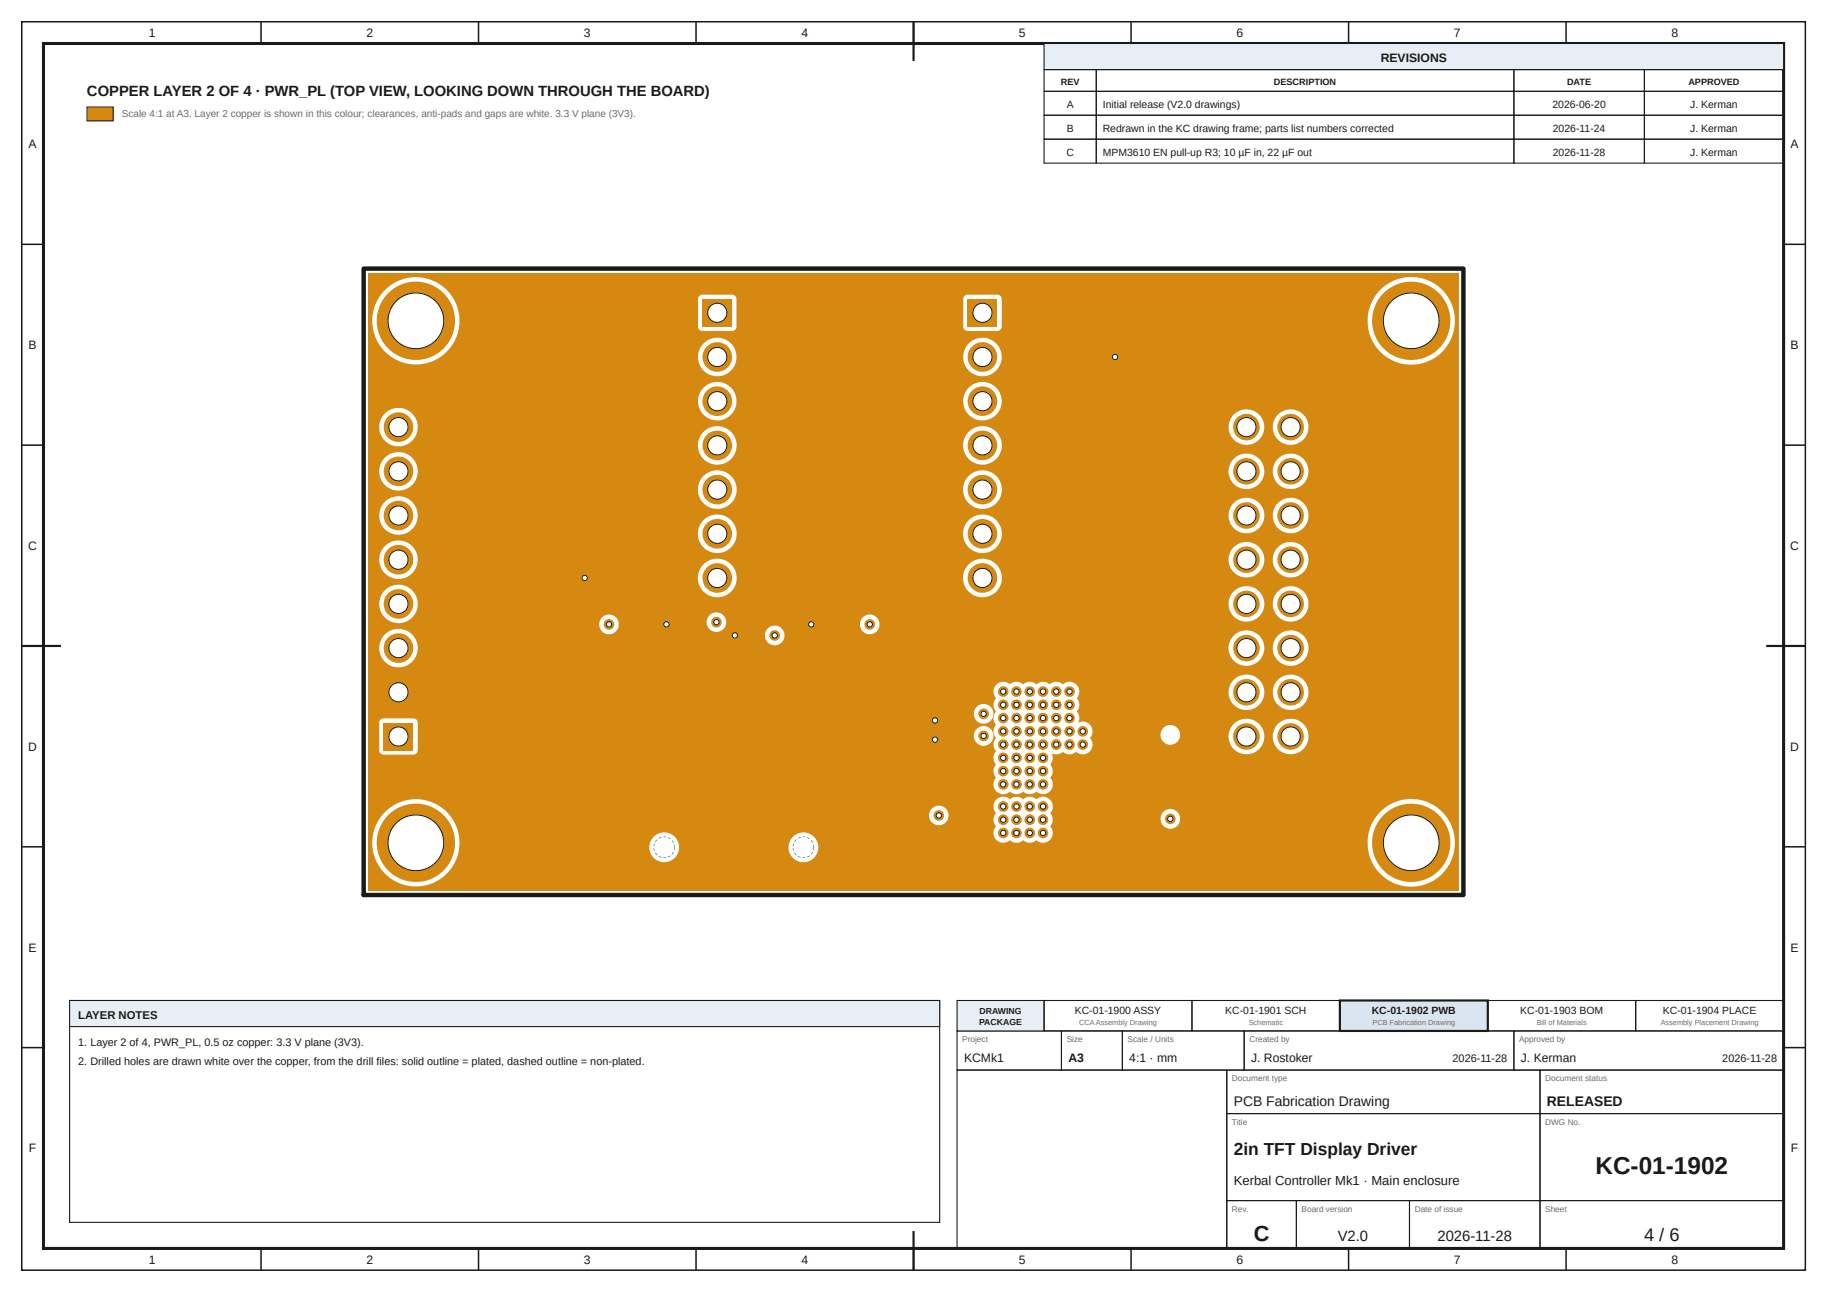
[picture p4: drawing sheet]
<svg xmlns="http://www.w3.org/2000/svg" width="420mm" height="297mm" viewBox="0 0 420 297" stroke-linecap="round" stroke-linejoin="round" font-family="sans-serif">
<g fill="none" stroke="#1a1a1a" stroke-width=".35">
<path d="M5 5h410v287h-410zM60 5v5M110 5v5M160 5v5M210 5v5M260 5v5M310 5v5M360 5v5M5 56.2h5M410 56.2h5M5 102.3h5M410 102.3h5"/>
<path d="M5 148.5h5M410 148.5h5M5 194.7h5M410 194.7h5M5 240.8h5M410 240.8h5M60 287v5M110 287v5M160 287v5M210 287v5M260 287v5M310 287v5"/>
<path d="M360 287v5"/>
</g>
<path d="M10 10h400v277h-400z" fill="none" stroke="#1a1a1a" stroke-width=".7" stroke-linecap="butt"/>
<path d="M210 5v9M5 148.5h9M406 148.5h9M210 283v9" fill="none" stroke="#1a1a1a" stroke-width=".5"/>
<path d="M240 10h170v6h-170z" fill="#e8eef5"/>
<g fill="none" stroke="#1a1a1a" stroke-width=".25">
<path d="M240 10h170v6h-170zM240 16h12v5h-12zM252 16h96v5h-96zM348 16h30v5h-30zM378 16h32v5h-32zM240 21h12v5.5h-12zM240 26.5h12v5.5h-12zM240 32h12v5.5h-12zM252 21h96v5.5h-96zM252 26.5h96v5.5h-96zM252 32h96v5.5h-96zM348 21h30v5.5h-30z"/>
<path d="M348 26.5h30v5.5h-30zM348 32h30v5.5h-30zM378 21h32v5.5h-32zM378 26.5h32v5.5h-32zM378 32h32v5.5h-32zM220 237h24v9h-24zM244 237h14v9h-14zM258 237h28v9h-28zM286 237h62v9h-62zM348 237h62v9h-62zM220 246h62v41h-62zM282 246h72v10h-72z"/>
<path d="M282 256h72v20h-72zM354 246h56v10h-56zM354 256h56v20h-56zM282 276h16v11h-16zM298 276h26v11h-26zM324 276h30v11h-30zM354 276h56v11h-56z"/>
</g>
<path d="M220 230h20v7h-20z" fill="#e8eef5"/>
<path d="M220 230h20v7h-20zM240 230h34v7h-34zM274 230h34v7h-34z" fill="none" stroke="#1a1a1a" stroke-width=".25"/>
<path d="M308 230h34v7h-34z" fill="#d9e6f2"/>
<path d="M308 230h34v7h-34z" fill="none" stroke="#1a1a1a" stroke-width=".5"/>
<path d="M342 230h34v7h-34zM376 230h34v7h-34z" fill="none" stroke="#1a1a1a" stroke-width=".25"/>
<path d="M20 24.6h6v3.2h-6z" fill="#d68910"/>
<path d="M20 24.6h6v3.2h-6z" fill="none" stroke="#1a1a1a" stroke-width=".23"/>
<path d="M84.6 62.8h250.8v141.9h-250.8z" fill="#d68910"/>
<g fill="#fff">
<path d="M87.5 165.4l.7-.3h6.8a1.03 1.03 0 0 1 1 1.1v6.3a1.03 1.03 0 0 1-1 1h-6.8a1.03 1.03 0 0 1-1-1v-6.3z"/>
<path d="M160.8 68l.7-.3h6.8a1.03 1.03 0 0 1 1 1.1v6.3a1.03 1.03 0 0 1-1 1h-6.8a1.03 1.03 0 0 1-1-1v-6.3z"/>
<path d="M221.7 68l.7-.3h6.8a1.03 1.03 0 0 1 1.1 1.1v6.3a1.03 1.03 0 0 1-1.1 1h-6.8a1.03 1.03 0 0 1-1-1v-6.3z"/>
<path d="M229 183.8a2.25 2.25 0 0 1 3.1-.1 2.25 2.25 0 0 1 3.1 0 2.25 2.25 0 0 1 3 0 2.25 2.25 0 0 1 3.1 .1 2.25 2.25 0 0 1 .1 3.1 2.25 2.25 0 0 1 0 3.1 2.25 2.25 0 0 1-.1 3.1 2.25 2.25 0 0 1-3.1 0 2.25 2.25 0 0 1-3 0 2.25 2.25 0 0 1-3.1 0 2.25 2.25 0 0 1-3.1 0 2.25 2.25 0 0 1 0-3.1 2.25 2.25 0 0 1 0-3.1 2.25 2.25 0 0 1 0-3.1z"/>
<path d="M229 157.4a2.25 2.25 0 0 1 3.1-.1 2.25 2.25 0 0 1 3.1 0 2.25 2.25 0 0 1 3 0 2.25 2.25 0 0 1 3.1 0 2.25 2.25 0 0 1 3 0 2.25 2.25 0 0 1 3.1 .1 2.25 2.25 0 0 1 .1 3.1 2.25 2.25 0 0 1 0 3.1 2.25 2.25 0 0 1 .3 2.6 2.25 2.25 0 0 1 2.9 .5 2.25 2.25 0 0 1-.1 2.9 2.25 2.25 0 0 1-.1 3.2 2.25 2.25 0 0 1-3.1 0 2.25 2.25 0 0 1-3.1 0 2.25 2.25 0 0 1-2.6 .3 2.25 2.25 0 0 1-.3 2.6 2.25 2.25 0 0 1 0 3.1 2.25 2.25 0 0 1-.1 3.1 2.25 2.25 0 0 1-3.1 .1 2.25 2.25 0 0 1-3 0 2.25 2.25 0 0 1-3.1 0 2.25 2.25 0 0 1-3.1-.1 2.25 2.25 0 0 1 0-3.1 2.25 2.25 0 0 1 0-3.1 2.25 2.25 0 0 1 0-3 2.25 2.25 0 0 1 0-3.1 2.25 2.25 0 0 1 0-3 2.25 2.25 0 0 1 0-3 2.25 2.25 0 0 1 0-3.1 2.25 2.25 0 0 1 0-3.1z"/>
<circle cx="95.6" cy="73.7" r="10"/>
<circle cx="95.6" cy="193.7" r="10"/>
<circle cx="91.6" cy="149" r="4.4"/>
<circle cx="91.6" cy="128.7" r="4.4"/>
<circle cx="91.6" cy="138.8" r="4.4"/>
<circle cx="91.6" cy="118.5" r="4.4"/>
<circle cx="91.6" cy="108.4" r="4.4"/>
<circle cx="91.6" cy="98.2" r="4.4"/>
<circle cx="140" cy="143.5" r="2.26"/>
<circle cx="152.7" cy="194.8" r="3.4"/>
<circle cx="164.9" cy="92.2" r="4.4"/>
<circle cx="164.9" cy="82.1" r="4.4"/>
<circle cx="164.9" cy="122.7" r="4.4"/>
<circle cx="164.9" cy="112.6" r="4.4"/>
<circle cx="164.9" cy="102.4" r="4.4"/>
<circle cx="164.9" cy="132.9" r="4.4"/>
<circle cx="164.7" cy="143" r="2.25"/>
<circle cx="178.1" cy="146.1" r="2.26"/>
<circle cx="184.7" cy="194.8" r="3.4"/>
<circle cx="199.9" cy="143.5" r="2.26"/>
<circle cx="215.8" cy="187.5" r="2.25"/>
<circle cx="225.8" cy="92.2" r="4.4"/>
<circle cx="225.8" cy="82.1" r="4.4"/>
<circle cx="225.8" cy="122.7" r="4.4"/>
<circle cx="225.8" cy="112.6" r="4.4"/>
<circle cx="225.8" cy="102.4" r="4.4"/>
<circle cx="225.8" cy="132.9" r="4.4"/>
<circle cx="226.1" cy="164.1" r="2.26"/>
<circle cx="226.1" cy="169.2" r="2.26"/>
<circle cx="269" cy="188.2" r="2.26"/>
<circle cx="269" cy="168.9" r="2.26"/>
<circle cx="286.5" cy="108.4" r="4.1"/>
<circle cx="286.5" cy="118.5" r="4.1"/>
<circle cx="286.5" cy="128.7" r="4.1"/>
<circle cx="286.5" cy="98.2" r="4.1"/>
<circle cx="286.5" cy="149" r="4.1"/>
<circle cx="286.5" cy="159.2" r="4.1"/>
<circle cx="286.5" cy="169.3" r="4.1"/>
<circle cx="286.5" cy="138.9" r="4.1"/>
<circle cx="296.7" cy="108.4" r="4.1"/>
<circle cx="296.7" cy="118.5" r="4.1"/>
<circle cx="296.7" cy="128.7" r="4.1"/>
<circle cx="296.7" cy="98.2" r="4.1"/>
<circle cx="296.7" cy="149" r="4.1"/>
<circle cx="296.7" cy="159.2" r="4.1"/>
<circle cx="296.7" cy="169.3" r="4.1"/>
<circle cx="296.7" cy="138.9" r="4.1"/>
<circle cx="324.4" cy="73.7" r="10.1"/>
<circle cx="324.4" cy="193.7" r="10.1"/>
</g>
<g fill="#d68910">
<path d="M222.4 68.8h6.8v6.3h-6.8z"/>
<path d="M161.5 68.8h6.8v6.3h-6.8z"/>
<path d="M88.2 166.2h6.8v6.3h-6.8z"/>
<circle cx="95.6" cy="73.7" r="9"/>
<circle cx="95.6" cy="193.7" r="9"/>
<circle cx="324.4" cy="73.7" r="9"/>
<circle cx="324.4" cy="193.7" r="9"/>
<circle cx="296.7" cy="98.2" r="3"/>
<circle cx="286.5" cy="98.2" r="3"/>
<circle cx="296.7" cy="108.3" r="3"/>
<circle cx="286.5" cy="108.3" r="3"/>
<circle cx="296.7" cy="118.5" r="3"/>
<circle cx="286.5" cy="118.5" r="3"/>
<circle cx="296.7" cy="128.7" r="3"/>
<circle cx="286.5" cy="128.7" r="3"/>
<circle cx="296.7" cy="138.8" r="3"/>
<circle cx="286.5" cy="138.8" r="3"/>
<circle cx="296.7" cy="149" r="3"/>
<circle cx="286.5" cy="149" r="3"/>
<circle cx="296.7" cy="159.1" r="3"/>
<circle cx="286.5" cy="159.1" r="3"/>
<circle cx="296.7" cy="169.3" r="3"/>
<circle cx="286.5" cy="169.3" r="3"/>
<circle cx="225.8" cy="132.9" r="3.4"/>
<circle cx="225.8" cy="122.7" r="3.4"/>
<circle cx="225.8" cy="112.5" r="3.4"/>
<circle cx="225.8" cy="102.4" r="3.4"/>
<circle cx="225.8" cy="92.2" r="3.4"/>
<circle cx="225.8" cy="82.1" r="3.4"/>
<circle cx="164.9" cy="132.9" r="3.4"/>
<circle cx="164.9" cy="122.7" r="3.4"/>
<circle cx="164.9" cy="112.5" r="3.4"/>
<circle cx="164.9" cy="102.4" r="3.4"/>
<circle cx="164.9" cy="92.2" r="3.4"/>
<circle cx="164.9" cy="82.1" r="3.4"/>
<circle cx="91.6" cy="98.2" r="3.4"/>
<circle cx="91.6" cy="108.4" r="3.4"/>
<circle cx="91.6" cy="118.5" r="3.4"/>
<circle cx="91.6" cy="128.7" r="3.4"/>
<circle cx="91.6" cy="138.8" r="3.4"/>
<circle cx="91.6" cy="149" r="3.4"/>
<circle cx="91.6" cy="159.2" r="3.4"/>
<circle cx="215.8" cy="187.5" r="1.22"/>
<circle cx="214.9" cy="165.6" r="1.22"/>
<circle cx="214.9" cy="170" r="1.22"/>
<circle cx="226.1" cy="169.2" r="1.22"/>
<circle cx="226.1" cy="164.1" r="1.22"/>
<circle cx="178.1" cy="146.1" r="1.22"/>
<circle cx="168.9" cy="146.1" r="1.22"/>
<circle cx="199.9" cy="143.5" r="1.22"/>
<circle cx="164.7" cy="143" r="1.22"/>
<circle cx="256.3" cy="82.1" r="1.22"/>
<circle cx="134.4" cy="132.9" r="1.22"/>
<circle cx="186.5" cy="143.5" r="1.22"/>
<circle cx="153.2" cy="143.5" r="1.22"/>
<circle cx="140" cy="143.5" r="1.22"/>
<circle cx="269" cy="188.2" r="1.22"/>
<circle cx="230.6" cy="185.4" r="1.22"/>
<circle cx="233.7" cy="185.4" r="1.22"/>
<circle cx="236.7" cy="185.4" r="1.22"/>
<circle cx="239.8" cy="185.4" r="1.22"/>
<circle cx="230.6" cy="188.4" r="1.22"/>
<circle cx="233.7" cy="188.4" r="1.22"/>
<circle cx="236.7" cy="188.4" r="1.22"/>
<circle cx="239.8" cy="188.4" r="1.22"/>
<circle cx="230.6" cy="191.5" r="1.22"/>
<circle cx="233.7" cy="191.5" r="1.22"/>
<circle cx="236.7" cy="191.5" r="1.22"/>
<circle cx="239.8" cy="191.5" r="1.22"/>
<circle cx="230.6" cy="159" r="1.22"/>
<circle cx="233.7" cy="159" r="1.22"/>
<circle cx="236.7" cy="159" r="1.22"/>
<circle cx="239.8" cy="159" r="1.22"/>
<circle cx="242.8" cy="159" r="1.22"/>
<circle cx="245.9" cy="159" r="1.22"/>
<circle cx="230.6" cy="162" r="1.22"/>
<circle cx="233.7" cy="162" r="1.22"/>
<circle cx="236.7" cy="162" r="1.22"/>
<circle cx="239.8" cy="162" r="1.22"/>
<circle cx="242.8" cy="162" r="1.22"/>
<circle cx="245.9" cy="162" r="1.22"/>
<circle cx="230.6" cy="165.1" r="1.22"/>
<circle cx="233.7" cy="165.1" r="1.22"/>
<circle cx="236.7" cy="165.1" r="1.22"/>
<circle cx="239.8" cy="165.1" r="1.22"/>
<circle cx="242.8" cy="165.1" r="1.22"/>
<circle cx="245.9" cy="165.1" r="1.22"/>
<circle cx="230.6" cy="168.1" r="1.22"/>
<circle cx="233.7" cy="168.1" r="1.22"/>
<circle cx="236.7" cy="168.1" r="1.22"/>
<circle cx="239.8" cy="168.1" r="1.22"/>
<circle cx="242.8" cy="168.1" r="1.22"/>
<circle cx="245.9" cy="168.1" r="1.22"/>
<circle cx="248.9" cy="168.1" r="1.22"/>
<circle cx="230.6" cy="171.2" r="1.22"/>
<circle cx="233.7" cy="171.2" r="1.22"/>
<circle cx="236.7" cy="171.2" r="1.22"/>
<circle cx="239.8" cy="171.2" r="1.22"/>
<circle cx="242.8" cy="171.2" r="1.22"/>
<circle cx="245.9" cy="171.2" r="1.22"/>
<circle cx="248.9" cy="171.2" r="1.22"/>
<circle cx="230.6" cy="174.2" r="1.22"/>
<circle cx="233.7" cy="174.2" r="1.22"/>
<circle cx="236.7" cy="174.2" r="1.22"/>
<circle cx="239.8" cy="174.2" r="1.22"/>
<circle cx="230.6" cy="177.3" r="1.22"/>
<circle cx="233.7" cy="177.3" r="1.22"/>
<circle cx="236.7" cy="177.3" r="1.22"/>
<circle cx="239.8" cy="177.3" r="1.22"/>
<circle cx="230.6" cy="180.3" r="1.22"/>
<circle cx="233.7" cy="180.3" r="1.22"/>
<circle cx="236.7" cy="180.3" r="1.22"/>
<circle cx="239.8" cy="180.3" r="1.22"/>
</g>
<path d="M83.6 61.8h252.8v143.9h-252.8z" fill="none" stroke="#1a1a1a" stroke-width="1"/>
<circle cx="184.7" cy="194.8" r="2.4" fill="#fff"/>
<path d="M186.8 195.8l-.3 .6zM185.5 197l.6-.2zM184.5 197.1l.6 .1zM183.5 196.8l.5 .3zM182.6 196l.4 .6zM182.2 195l.2 .6zM182.4 193.9l-.2 .7zM182.9 193.1l.2-.1-.4 .6zM183.4 192.7l.7-.3zM184.5 192.3l.6 .1zM185.5 192.5l.7 .3zM186.4 193.2l.5 .5zM187 194.2a1.09 1.09 0 0 1-.1 1.2z" fill="#1a1a1a"/>
<circle cx="152.7" cy="194.8" r="2.4" fill="#fff"/>
<path d="M154.8 195.8l-.3 .6zM153.5 197l.6-.2zM152.5 197.1l.6 .1zM151.5 196.8l.5 .3zM150.6 196l.4 .6zM150.2 195l.2 .6zM150.4 193.9l-.2 .7zM150.9 193.1l.2-.1-.4 .6zM151.4 192.7l.7-.3zM152.5 192.3l.6 .1zM153.5 192.5l.7 .3zM154.4 193.2l.5 .5zM155 194.2a1.09 1.09 0 0 1-.1 1.2z" fill="#1a1a1a"/>
<circle cx="178.1" cy="146.1" r=".61" fill="#fff"/>
<circle cx="178.1" cy="146.1" r=".61" fill="none" stroke="#1a1a1a" stroke-width=".23"/>
<circle cx="168.9" cy="146.1" r=".61" fill="#fff"/>
<circle cx="168.9" cy="146.1" r=".61" fill="none" stroke="#1a1a1a" stroke-width=".23"/>
<circle cx="199.9" cy="143.5" r=".61" fill="#fff"/>
<circle cx="199.9" cy="143.5" r=".61" fill="none" stroke="#1a1a1a" stroke-width=".23"/>
<circle cx="164.7" cy="143" r=".61" fill="#fff"/>
<circle cx="164.7" cy="143" r=".61" fill="none" stroke="#1a1a1a" stroke-width=".23"/>
<circle cx="256.3" cy="82.1" r=".61" fill="#fff"/>
<circle cx="256.3" cy="82.1" r=".61" fill="none" stroke="#1a1a1a" stroke-width=".23"/>
<circle cx="134.4" cy="132.9" r=".61" fill="#fff"/>
<circle cx="134.4" cy="132.9" r=".61" fill="none" stroke="#1a1a1a" stroke-width=".23"/>
<circle cx="186.5" cy="143.5" r=".61" fill="#fff"/>
<circle cx="186.5" cy="143.5" r=".61" fill="none" stroke="#1a1a1a" stroke-width=".23"/>
<circle cx="153.2" cy="143.5" r=".61" fill="#fff"/>
<circle cx="153.2" cy="143.5" r=".61" fill="none" stroke="#1a1a1a" stroke-width=".23"/>
<circle cx="140" cy="143.5" r=".61" fill="#fff"/>
<circle cx="140" cy="143.5" r=".61" fill="none" stroke="#1a1a1a" stroke-width=".23"/>
<circle cx="230.6" cy="185.4" r=".61" fill="#fff"/>
<circle cx="230.6" cy="185.4" r=".61" fill="none" stroke="#1a1a1a" stroke-width=".23"/>
<circle cx="233.7" cy="185.4" r=".61" fill="#fff"/>
<circle cx="233.7" cy="185.4" r=".61" fill="none" stroke="#1a1a1a" stroke-width=".23"/>
<circle cx="236.7" cy="185.4" r=".61" fill="#fff"/>
<circle cx="236.7" cy="185.4" r=".61" fill="none" stroke="#1a1a1a" stroke-width=".23"/>
<circle cx="239.8" cy="185.4" r=".61" fill="#fff"/>
<circle cx="239.8" cy="185.4" r=".61" fill="none" stroke="#1a1a1a" stroke-width=".23"/>
<circle cx="230.6" cy="188.4" r=".61" fill="#fff"/>
<circle cx="230.6" cy="188.4" r=".61" fill="none" stroke="#1a1a1a" stroke-width=".23"/>
<circle cx="233.7" cy="188.4" r=".61" fill="#fff"/>
<circle cx="233.7" cy="188.4" r=".61" fill="none" stroke="#1a1a1a" stroke-width=".23"/>
<circle cx="236.7" cy="188.4" r=".61" fill="#fff"/>
<circle cx="236.7" cy="188.4" r=".61" fill="none" stroke="#1a1a1a" stroke-width=".23"/>
<circle cx="239.8" cy="188.4" r=".61" fill="#fff"/>
<circle cx="239.8" cy="188.4" r=".61" fill="none" stroke="#1a1a1a" stroke-width=".23"/>
<circle cx="230.6" cy="191.5" r=".61" fill="#fff"/>
<circle cx="230.6" cy="191.5" r=".61" fill="none" stroke="#1a1a1a" stroke-width=".23"/>
<circle cx="233.7" cy="191.5" r=".61" fill="#fff"/>
<circle cx="233.7" cy="191.5" r=".61" fill="none" stroke="#1a1a1a" stroke-width=".23"/>
<circle cx="236.7" cy="191.5" r=".61" fill="#fff"/>
<circle cx="236.7" cy="191.5" r=".61" fill="none" stroke="#1a1a1a" stroke-width=".23"/>
<circle cx="239.8" cy="191.5" r=".61" fill="#fff"/>
<circle cx="239.8" cy="191.5" r=".61" fill="none" stroke="#1a1a1a" stroke-width=".23"/>
<circle cx="230.6" cy="159" r=".61" fill="#fff"/>
<circle cx="230.6" cy="159" r=".61" fill="none" stroke="#1a1a1a" stroke-width=".23"/>
<circle cx="233.7" cy="159" r=".61" fill="#fff"/>
<circle cx="233.7" cy="159" r=".61" fill="none" stroke="#1a1a1a" stroke-width=".23"/>
<circle cx="236.7" cy="159" r=".61" fill="#fff"/>
<circle cx="236.7" cy="159" r=".61" fill="none" stroke="#1a1a1a" stroke-width=".23"/>
<circle cx="239.8" cy="159" r=".61" fill="#fff"/>
<circle cx="239.8" cy="159" r=".61" fill="none" stroke="#1a1a1a" stroke-width=".23"/>
<circle cx="242.8" cy="159" r=".61" fill="#fff"/>
<circle cx="242.8" cy="159" r=".61" fill="none" stroke="#1a1a1a" stroke-width=".23"/>
<circle cx="245.9" cy="159" r=".61" fill="#fff"/>
<circle cx="245.9" cy="159" r=".61" fill="none" stroke="#1a1a1a" stroke-width=".23"/>
<circle cx="230.6" cy="162" r=".61" fill="#fff"/>
<circle cx="230.6" cy="162" r=".61" fill="none" stroke="#1a1a1a" stroke-width=".23"/>
<circle cx="233.7" cy="162" r=".61" fill="#fff"/>
<circle cx="233.7" cy="162" r=".61" fill="none" stroke="#1a1a1a" stroke-width=".23"/>
<circle cx="236.7" cy="162" r=".61" fill="#fff"/>
<circle cx="236.7" cy="162" r=".61" fill="none" stroke="#1a1a1a" stroke-width=".23"/>
<circle cx="239.8" cy="162" r=".61" fill="#fff"/>
<circle cx="239.8" cy="162" r=".61" fill="none" stroke="#1a1a1a" stroke-width=".23"/>
<circle cx="242.8" cy="162" r=".61" fill="#fff"/>
<circle cx="242.8" cy="162" r=".61" fill="none" stroke="#1a1a1a" stroke-width=".23"/>
<circle cx="245.9" cy="162" r=".61" fill="#fff"/>
<circle cx="245.9" cy="162" r=".61" fill="none" stroke="#1a1a1a" stroke-width=".23"/>
<circle cx="230.6" cy="165.1" r=".61" fill="#fff"/>
<circle cx="230.6" cy="165.1" r=".61" fill="none" stroke="#1a1a1a" stroke-width=".23"/>
<circle cx="233.7" cy="165.1" r=".61" fill="#fff"/>
<circle cx="233.7" cy="165.1" r=".61" fill="none" stroke="#1a1a1a" stroke-width=".23"/>
<circle cx="236.7" cy="165.1" r=".61" fill="#fff"/>
<circle cx="236.7" cy="165.1" r=".61" fill="none" stroke="#1a1a1a" stroke-width=".23"/>
<circle cx="239.8" cy="165.1" r=".61" fill="#fff"/>
<circle cx="239.8" cy="165.1" r=".61" fill="none" stroke="#1a1a1a" stroke-width=".23"/>
<circle cx="242.8" cy="165.1" r=".61" fill="#fff"/>
<circle cx="242.8" cy="165.1" r=".61" fill="none" stroke="#1a1a1a" stroke-width=".23"/>
<circle cx="245.9" cy="165.1" r=".61" fill="#fff"/>
<circle cx="245.9" cy="165.1" r=".61" fill="none" stroke="#1a1a1a" stroke-width=".23"/>
<circle cx="230.6" cy="168.1" r=".61" fill="#fff"/>
<circle cx="230.6" cy="168.1" r=".61" fill="none" stroke="#1a1a1a" stroke-width=".23"/>
<circle cx="233.7" cy="168.1" r=".61" fill="#fff"/>
<circle cx="233.7" cy="168.1" r=".61" fill="none" stroke="#1a1a1a" stroke-width=".23"/>
<circle cx="236.7" cy="168.1" r=".61" fill="#fff"/>
<circle cx="236.7" cy="168.1" r=".61" fill="none" stroke="#1a1a1a" stroke-width=".23"/>
<circle cx="239.8" cy="168.1" r=".61" fill="#fff"/>
<circle cx="239.8" cy="168.1" r=".61" fill="none" stroke="#1a1a1a" stroke-width=".23"/>
<circle cx="242.8" cy="168.1" r=".61" fill="#fff"/>
<circle cx="242.8" cy="168.1" r=".61" fill="none" stroke="#1a1a1a" stroke-width=".23"/>
<circle cx="245.9" cy="168.1" r=".61" fill="#fff"/>
<circle cx="245.9" cy="168.1" r=".61" fill="none" stroke="#1a1a1a" stroke-width=".23"/>
<circle cx="248.9" cy="168.1" r=".61" fill="#fff"/>
<circle cx="248.9" cy="168.1" r=".61" fill="none" stroke="#1a1a1a" stroke-width=".23"/>
<circle cx="230.6" cy="171.2" r=".61" fill="#fff"/>
<circle cx="230.6" cy="171.2" r=".61" fill="none" stroke="#1a1a1a" stroke-width=".23"/>
<circle cx="233.7" cy="171.2" r=".61" fill="#fff"/>
<circle cx="233.7" cy="171.2" r=".61" fill="none" stroke="#1a1a1a" stroke-width=".23"/>
<circle cx="236.7" cy="171.2" r=".61" fill="#fff"/>
<circle cx="236.7" cy="171.2" r=".61" fill="none" stroke="#1a1a1a" stroke-width=".23"/>
<circle cx="239.8" cy="171.2" r=".61" fill="#fff"/>
<circle cx="239.8" cy="171.2" r=".61" fill="none" stroke="#1a1a1a" stroke-width=".23"/>
<circle cx="242.8" cy="171.2" r=".61" fill="#fff"/>
<circle cx="242.8" cy="171.2" r=".61" fill="none" stroke="#1a1a1a" stroke-width=".23"/>
<circle cx="245.9" cy="171.2" r=".61" fill="#fff"/>
<circle cx="245.9" cy="171.2" r=".61" fill="none" stroke="#1a1a1a" stroke-width=".23"/>
<circle cx="248.9" cy="171.2" r=".61" fill="#fff"/>
<circle cx="248.9" cy="171.2" r=".61" fill="none" stroke="#1a1a1a" stroke-width=".23"/>
<circle cx="230.6" cy="174.2" r=".61" fill="#fff"/>
<circle cx="230.6" cy="174.2" r=".61" fill="none" stroke="#1a1a1a" stroke-width=".23"/>
<circle cx="233.7" cy="174.2" r=".61" fill="#fff"/>
<circle cx="233.7" cy="174.2" r=".61" fill="none" stroke="#1a1a1a" stroke-width=".23"/>
<circle cx="236.7" cy="174.2" r=".61" fill="#fff"/>
<circle cx="236.7" cy="174.2" r=".61" fill="none" stroke="#1a1a1a" stroke-width=".23"/>
<circle cx="239.8" cy="174.2" r=".61" fill="#fff"/>
<circle cx="239.8" cy="174.2" r=".61" fill="none" stroke="#1a1a1a" stroke-width=".23"/>
<circle cx="230.6" cy="177.3" r=".61" fill="#fff"/>
<circle cx="230.6" cy="177.3" r=".61" fill="none" stroke="#1a1a1a" stroke-width=".23"/>
<circle cx="233.7" cy="177.3" r=".61" fill="#fff"/>
<circle cx="233.7" cy="177.3" r=".61" fill="none" stroke="#1a1a1a" stroke-width=".23"/>
<circle cx="236.7" cy="177.3" r=".61" fill="#fff"/>
<circle cx="236.7" cy="177.3" r=".61" fill="none" stroke="#1a1a1a" stroke-width=".23"/>
<circle cx="239.8" cy="177.3" r=".61" fill="#fff"/>
<circle cx="239.8" cy="177.3" r=".61" fill="none" stroke="#1a1a1a" stroke-width=".23"/>
<circle cx="230.6" cy="180.3" r=".61" fill="#fff"/>
<circle cx="230.6" cy="180.3" r=".61" fill="none" stroke="#1a1a1a" stroke-width=".23"/>
<circle cx="233.7" cy="180.3" r=".61" fill="#fff"/>
<circle cx="233.7" cy="180.3" r=".61" fill="none" stroke="#1a1a1a" stroke-width=".23"/>
<circle cx="236.7" cy="180.3" r=".61" fill="#fff"/>
<circle cx="236.7" cy="180.3" r=".61" fill="none" stroke="#1a1a1a" stroke-width=".23"/>
<circle cx="239.8" cy="180.3" r=".61" fill="#fff"/>
<circle cx="239.8" cy="180.3" r=".61" fill="none" stroke="#1a1a1a" stroke-width=".23"/>
<circle cx="215.8" cy="187.5" r=".61" fill="#fff"/>
<circle cx="215.8" cy="187.5" r=".61" fill="none" stroke="#1a1a1a" stroke-width=".23"/>
<circle cx="214.9" cy="165.6" r=".61" fill="#fff"/>
<circle cx="214.9" cy="165.6" r=".61" fill="none" stroke="#1a1a1a" stroke-width=".23"/>
<circle cx="214.9" cy="170" r=".61" fill="#fff"/>
<circle cx="214.9" cy="170" r=".61" fill="none" stroke="#1a1a1a" stroke-width=".23"/>
<circle cx="226.1" cy="169.2" r=".61" fill="#fff"/>
<circle cx="226.1" cy="169.2" r=".61" fill="none" stroke="#1a1a1a" stroke-width=".23"/>
<circle cx="226.1" cy="164.1" r=".61" fill="#fff"/>
<circle cx="226.1" cy="164.1" r=".61" fill="none" stroke="#1a1a1a" stroke-width=".23"/>
<circle cx="269" cy="188.2" r=".61" fill="#fff"/>
<circle cx="269" cy="188.2" r=".61" fill="none" stroke="#1a1a1a" stroke-width=".23"/>
<circle cx="296.7" cy="98.2" r="2.2" fill="#fff"/>
<circle cx="296.7" cy="98.2" r="2.2" fill="none" stroke="#1a1a1a" stroke-width=".23"/>
<circle cx="286.5" cy="98.2" r="2.2" fill="#fff"/>
<circle cx="286.5" cy="98.2" r="2.2" fill="none" stroke="#1a1a1a" stroke-width=".23"/>
<circle cx="296.7" cy="108.3" r="2.2" fill="#fff"/>
<circle cx="296.7" cy="108.3" r="2.2" fill="none" stroke="#1a1a1a" stroke-width=".23"/>
<circle cx="286.5" cy="108.3" r="2.2" fill="#fff"/>
<circle cx="286.5" cy="108.3" r="2.2" fill="none" stroke="#1a1a1a" stroke-width=".23"/>
<circle cx="296.7" cy="118.5" r="2.2" fill="#fff"/>
<circle cx="296.7" cy="118.5" r="2.2" fill="none" stroke="#1a1a1a" stroke-width=".23"/>
<circle cx="286.5" cy="118.5" r="2.2" fill="#fff"/>
<circle cx="286.5" cy="118.5" r="2.2" fill="none" stroke="#1a1a1a" stroke-width=".23"/>
<circle cx="296.7" cy="128.7" r="2.2" fill="#fff"/>
<circle cx="296.7" cy="128.7" r="2.2" fill="none" stroke="#1a1a1a" stroke-width=".23"/>
<circle cx="286.5" cy="128.7" r="2.2" fill="#fff"/>
<circle cx="286.5" cy="128.7" r="2.2" fill="none" stroke="#1a1a1a" stroke-width=".23"/>
<circle cx="296.7" cy="138.8" r="2.2" fill="#fff"/>
<circle cx="296.7" cy="138.8" r="2.2" fill="none" stroke="#1a1a1a" stroke-width=".23"/>
<circle cx="286.5" cy="138.8" r="2.2" fill="#fff"/>
<circle cx="286.5" cy="138.8" r="2.2" fill="none" stroke="#1a1a1a" stroke-width=".23"/>
<circle cx="296.7" cy="149" r="2.2" fill="#fff"/>
<circle cx="296.7" cy="149" r="2.2" fill="none" stroke="#1a1a1a" stroke-width=".23"/>
<circle cx="286.5" cy="149" r="2.2" fill="#fff"/>
<circle cx="286.5" cy="149" r="2.2" fill="none" stroke="#1a1a1a" stroke-width=".23"/>
<circle cx="296.7" cy="159.1" r="2.2" fill="#fff"/>
<circle cx="296.7" cy="159.1" r="2.2" fill="none" stroke="#1a1a1a" stroke-width=".23"/>
<circle cx="286.5" cy="159.1" r="2.2" fill="#fff"/>
<circle cx="286.5" cy="159.1" r="2.2" fill="none" stroke="#1a1a1a" stroke-width=".23"/>
<circle cx="296.7" cy="169.3" r="2.2" fill="#fff"/>
<circle cx="296.7" cy="169.3" r="2.2" fill="none" stroke="#1a1a1a" stroke-width=".23"/>
<circle cx="286.5" cy="169.3" r="2.2" fill="#fff"/>
<circle cx="286.5" cy="169.3" r="2.2" fill="none" stroke="#1a1a1a" stroke-width=".23"/>
<circle cx="225.8" cy="132.9" r="2.2" fill="#fff"/>
<circle cx="225.8" cy="132.9" r="2.2" fill="none" stroke="#1a1a1a" stroke-width=".23"/>
<circle cx="225.8" cy="122.7" r="2.2" fill="#fff"/>
<circle cx="225.8" cy="122.7" r="2.2" fill="none" stroke="#1a1a1a" stroke-width=".23"/>
<circle cx="225.8" cy="112.5" r="2.2" fill="#fff"/>
<circle cx="225.8" cy="112.5" r="2.2" fill="none" stroke="#1a1a1a" stroke-width=".23"/>
<circle cx="225.8" cy="102.4" r="2.2" fill="#fff"/>
<circle cx="225.8" cy="102.4" r="2.2" fill="none" stroke="#1a1a1a" stroke-width=".23"/>
<circle cx="225.8" cy="92.2" r="2.2" fill="#fff"/>
<circle cx="225.8" cy="92.2" r="2.2" fill="none" stroke="#1a1a1a" stroke-width=".23"/>
<circle cx="225.8" cy="82.1" r="2.2" fill="#fff"/>
<circle cx="225.8" cy="82.1" r="2.2" fill="none" stroke="#1a1a1a" stroke-width=".23"/>
<circle cx="225.8" cy="71.9" r="2.2" fill="#fff"/>
<circle cx="225.8" cy="71.9" r="2.2" fill="none" stroke="#1a1a1a" stroke-width=".23"/>
<circle cx="164.9" cy="132.9" r="2.2" fill="#fff"/>
<circle cx="164.9" cy="132.9" r="2.2" fill="none" stroke="#1a1a1a" stroke-width=".23"/>
<circle cx="164.9" cy="122.7" r="2.2" fill="#fff"/>
<circle cx="164.9" cy="122.7" r="2.2" fill="none" stroke="#1a1a1a" stroke-width=".23"/>
<circle cx="164.9" cy="112.5" r="2.2" fill="#fff"/>
<circle cx="164.9" cy="112.5" r="2.2" fill="none" stroke="#1a1a1a" stroke-width=".23"/>
<circle cx="164.9" cy="102.4" r="2.2" fill="#fff"/>
<circle cx="164.9" cy="102.4" r="2.2" fill="none" stroke="#1a1a1a" stroke-width=".23"/>
<circle cx="164.9" cy="92.2" r="2.2" fill="#fff"/>
<circle cx="164.9" cy="92.2" r="2.2" fill="none" stroke="#1a1a1a" stroke-width=".23"/>
<circle cx="164.9" cy="82.1" r="2.2" fill="#fff"/>
<circle cx="164.9" cy="82.1" r="2.2" fill="none" stroke="#1a1a1a" stroke-width=".23"/>
<circle cx="164.9" cy="71.9" r="2.2" fill="#fff"/>
<circle cx="164.9" cy="71.9" r="2.2" fill="none" stroke="#1a1a1a" stroke-width=".23"/>
<circle cx="91.6" cy="98.2" r="2.2" fill="#fff"/>
<circle cx="91.6" cy="98.2" r="2.2" fill="none" stroke="#1a1a1a" stroke-width=".23"/>
<circle cx="91.6" cy="108.4" r="2.2" fill="#fff"/>
<circle cx="91.6" cy="108.4" r="2.2" fill="none" stroke="#1a1a1a" stroke-width=".23"/>
<circle cx="91.6" cy="118.5" r="2.2" fill="#fff"/>
<circle cx="91.6" cy="118.5" r="2.2" fill="none" stroke="#1a1a1a" stroke-width=".23"/>
<circle cx="91.6" cy="128.7" r="2.2" fill="#fff"/>
<circle cx="91.6" cy="128.7" r="2.2" fill="none" stroke="#1a1a1a" stroke-width=".23"/>
<circle cx="91.6" cy="138.8" r="2.2" fill="#fff"/>
<circle cx="91.6" cy="138.8" r="2.2" fill="none" stroke="#1a1a1a" stroke-width=".23"/>
<circle cx="91.6" cy="149" r="2.2" fill="#fff"/>
<circle cx="91.6" cy="149" r="2.2" fill="none" stroke="#1a1a1a" stroke-width=".23"/>
<circle cx="91.6" cy="159.2" r="2.2" fill="#fff"/>
<circle cx="91.6" cy="159.2" r="2.2" fill="none" stroke="#1a1a1a" stroke-width=".23"/>
<circle cx="91.6" cy="169.3" r="2.2" fill="#fff"/>
<circle cx="91.6" cy="169.3" r="2.2" fill="none" stroke="#1a1a1a" stroke-width=".23"/>
<circle cx="95.6" cy="73.7" r="6.4" fill="#fff"/>
<circle cx="95.6" cy="73.7" r="6.4" fill="none" stroke="#1a1a1a" stroke-width=".23"/>
<circle cx="95.6" cy="193.7" r="6.4" fill="#fff"/>
<circle cx="95.6" cy="193.7" r="6.4" fill="none" stroke="#1a1a1a" stroke-width=".23"/>
<circle cx="324.4" cy="73.7" r="6.4" fill="#fff"/>
<circle cx="324.4" cy="73.7" r="6.4" fill="none" stroke="#1a1a1a" stroke-width=".23"/>
<circle cx="324.4" cy="193.7" r="6.4" fill="#fff"/>
<circle cx="324.4" cy="193.7" r="6.4" fill="none" stroke="#1a1a1a" stroke-width=".23"/>
<path d="M16 230h200v51h-200z" fill="none" stroke="#1a1a1a" stroke-width=".25"/>
<path d="M16 230h200v6h-200z" fill="#e8eef5"/>
<path d="M16 230h200v6h-200z" fill="none" stroke="#1a1a1a" stroke-width=".25"/>
<text font-size="5.6" fill="#1a1a1a" x="366.7" y="270">KC-01-1902</text>
<text font-size="5" fill="#1a1a1a" x="288.2" y="285.2">C</text>
<text font-size="4.2" fill="#1a1a1a" x="377.9" y="285.2">4 / 6</text>
<text font-size="4" fill="#1a1a1a" x="283.6" y="265.5">2in TFT Display Driver</text>
<g font-size="3.4" fill="#1a1a1a">
<text x="20" y="22">COPPER LAYER 2 OF 4 · PWR_PL (TOP VIEW, LOOKING DOWN THROUGH THE BOARD)</text>
<text x="307.5" y="285.2">V2.0</text>
<text x="330.4" y="285.2">2026-11-28</text>
</g>
<g font-size="3.2" fill="#1a1a1a">
<text x="283.6" y="254.2">PCB Fabrication Drawing</text>
<text x="355.6" y="254.2">RELEASED</text>
</g>
<text font-size="3" fill="#1a1a1a" x="283.6" y="272.5">Kerbal Controller Mk1 · Main enclosure</text>
<g font-size="2.8" fill="#1a1a1a">
<text x="34.2" y="8.6">1</text>
<text x="84.2" y="8.6">2</text>
<text x="134.2" y="8.6">3</text>
<text x="184.2" y="8.6">4</text>
<text x="234.2" y="8.6">5</text>
<text x="284.2" y="8.6">6</text>
<text x="334.2" y="8.6">7</text>
<text x="384.2" y="8.6">8</text>
<text x="317.4" y="14.3">REVISIONS</text>
<text x="6.6" y="34.1">A</text>
<text x="411.6" y="34.1">A</text>
<text x="6.6" y="80.2">B</text>
<text x="411.6" y="80.2">B</text>
<text x="6.5" y="126.4">C</text>
<text x="411.5" y="126.4">C</text>
<text x="6.5" y="172.6">D</text>
<text x="411.5" y="172.6">D</text>
<text x="6.6" y="218.7">E</text>
<text x="411.6" y="218.7">E</text>
<text x="221.6" y="244.2">KCMk1</text>
<text x="245.6" y="244.2">A3</text>
<text x="259.6" y="244.2">4:1 · mm</text>
<text x="287.6" y="244.2">J. Rostoker</text>
<text x="349.6" y="244.2">J. Kerman</text>
<text x="6.6" y="264.9">F</text>
<text x="411.6" y="264.9">F</text>
<text x="34.2" y="290.6">1</text>
<text x="84.2" y="290.6">2</text>
<text x="134.2" y="290.6">3</text>
<text x="184.2" y="290.6">4</text>
<text x="234.2" y="290.6">5</text>
<text x="284.2" y="290.6">6</text>
<text x="334.2" y="290.6">7</text>
<text x="384.2" y="290.6">8</text>
</g>
<text font-size="2.6" fill="#1a1a1a" x="18" y="234.2">LAYER NOTES</text>
<g font-size="2.5" fill="#1a1a1a">
<text x="18" y="240.5">1. Layer 2 of 4, PWR_PL, 0.5 oz copper: 3.3 V plane (3V3).</text>
<text x="18" y="244.7">2. Drilled holes are drawn white over the copper, from the drill files: solid outline = plated, dashed outline = non-plated.</text>
<text x="333.9" y="244.2">2026-11-28</text>
<text x="395.9" y="244.2">2026-11-28</text>
</g>
<g font-size="2.4" fill="#1a1a1a">
<text x="245.2" y="24.9">A</text>
<text x="253.5" y="24.9">Initial release (V2.0 drawings)</text>
<text x="356.9" y="24.9">2026-06-20</text>
<text x="388.5" y="24.9">J. Kerman</text>
<text x="245.1" y="35.9">C</text>
<text x="245.2" y="30.4">B</text>
<text x="253.5" y="30.4">Redrawn in the KC drawing frame; parts list numbers corrected</text>
<text x="253.5" y="35.9">MPM3610 EN pull-up R3; 10 µF in, 22 µF out</text>
<text x="357" y="30.4">2026-11-24</text>
<text x="357" y="35.9">2026-11-28</text>
<text x="388.5" y="30.4">J. Kerman</text>
<text x="388.5" y="35.9">J. Kerman</text>
<text x="247.1" y="233">KC-01-1900 ASSY</text>
<text x="281.7" y="233">KC-01-1901 SCH</text>
<text x="315.3" y="233">KC-01-1902 PWB</text>
<text x="349.5" y="233">KC-01-1903 BOM</text>
<text x="382.3" y="233">KC-01-1904 PLACE</text>
</g>
<text font-size="2.3" fill="#6b6b6b" x="28" y="27">Scale 4:1 at A3. Layer 2 copper is shown in this colour; clearances, anti-pads and gaps are white. 3.3 V plane (3V3).</text>
<g font-size="2.1" fill="#1a1a1a">
<text x="243.8" y="19.6">REV</text>
<text x="292.8" y="19.6">DESCRIPTION</text>
<text x="360.2" y="19.6">DATE</text>
<text x="388.1" y="19.6">APPROVED</text>
</g>
<g font-size="2" fill="#1a1a1a">
<text x="225.2" y="233">DRAWING</text>
<text x="225.1" y="235.6">PACKAGE</text>
</g>
<g font-size="1.9" fill="#6b6b6b">
<text x="221.2" y="239.6">Project</text>
<text x="245.2" y="239.6">Size</text>
<text x="259.2" y="239.6">Scale / Units</text>
<text x="287.2" y="239.6">Created by</text>
<text x="349.2" y="239.6">Approved by</text>
<text x="283.2" y="248.6">Document type</text>
<text x="355.2" y="248.6">Document status</text>
<text x="283.2" y="258.6">Title</text>
<text x="355.2" y="258.6">DWG No.</text>
<text x="283.2" y="278.6">Rev.</text>
<text x="299.2" y="278.6">Board version</text>
<text x="325.2" y="278.6">Date of issue</text>
<text x="355.2" y="278.6">Sheet</text>
</g>
<g font-size="1.7" fill="#6b6b6b">
<text x="248" y="235.7">CCAAssembly Drawing</text>
<text x="287" y="235.7">Schematic</text>
<text x="315.5" y="235.7">PCB Fabrication Drawing</text>
<text x="353.2" y="235.7">Bill of Materials</text>
<text x="381.7" y="235.7">Assembly Placement Drawing</text>
</g>
</svg>
